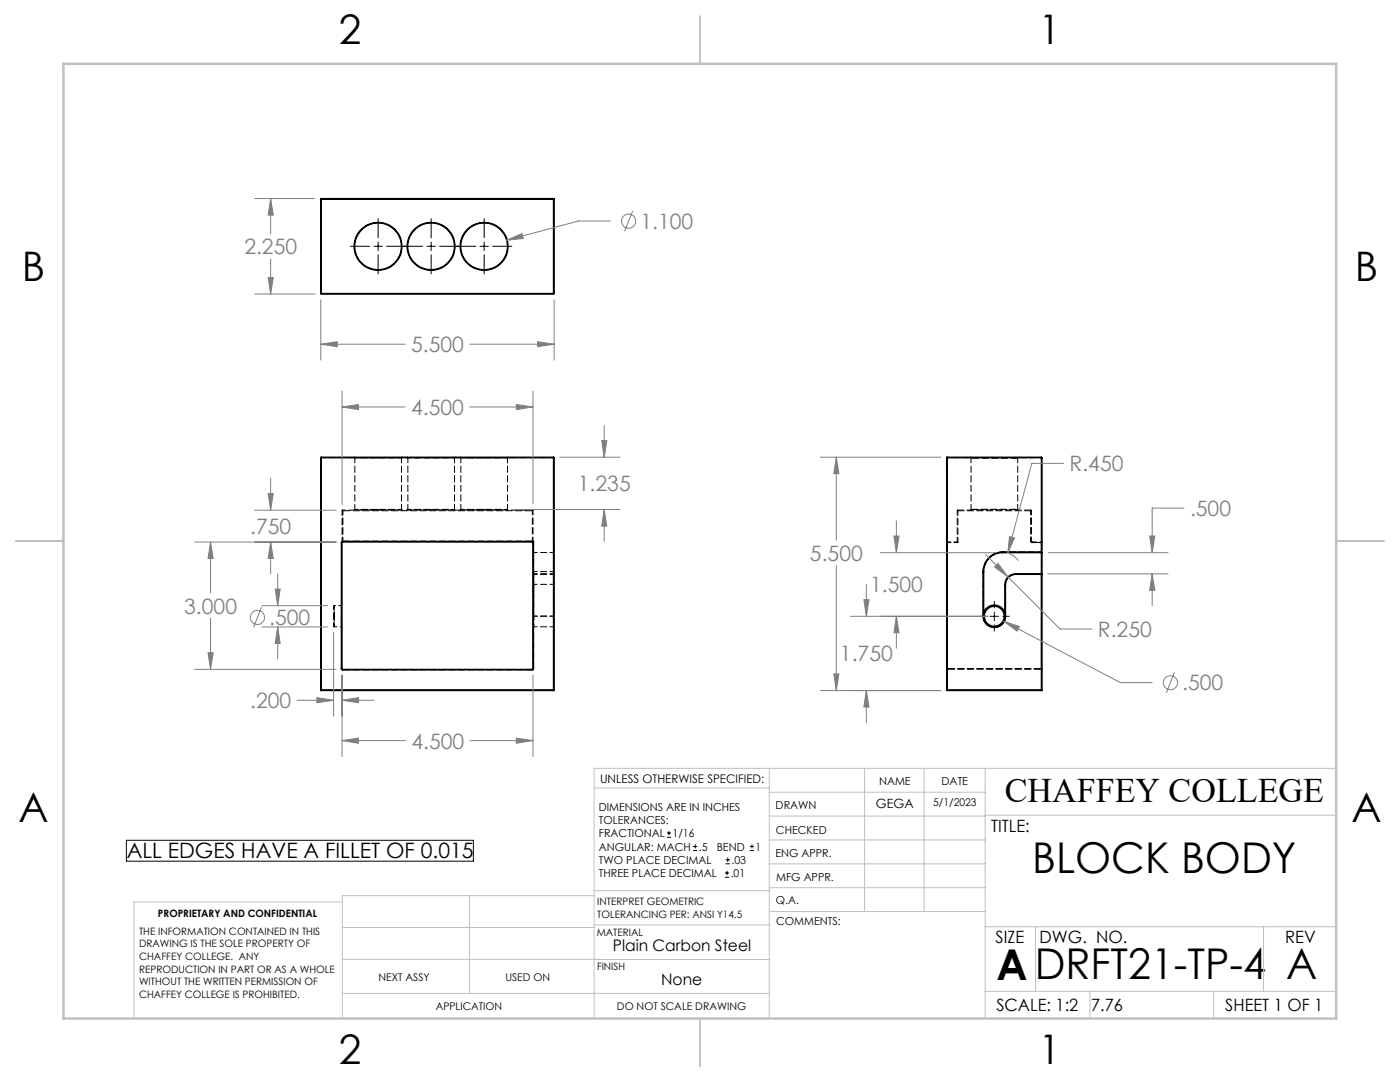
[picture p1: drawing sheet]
<svg xmlns="http://www.w3.org/2000/svg" width="279mm" height="216mm" viewBox="0 0 279 216" stroke-linecap="round" stroke-linejoin="round" font-family="sans-serif">
<g fill="none" stroke="#000" stroke-width=".25">
<path d="M64 39.6l.1 .2M64 39.6v19M64 39.6h46.5M64.1 39.8v18.8M64.1 39.8h46.4M110.5 39.8h.1M110.5 39.6v.2M110.5 39.6l.1 .2M110.5 39.8v18.8M110.6 39.8v18.8M64 58.6h.1M64 58.6l.1 .1"/>
<path d="M64.1 58.6v.1M64.1 58.6h46.4M64.1 58.7h46.4M110.5 58.6h.1M110.5 58.6v.1M110.6 58.6l-.1 .1M64 91.3h.1M64 91.3v46.5M64.1 91.2l-.1 .1M64.1 91.2v.1M64.1 91.3v46.4M64.1 91.3h46.4"/>
<path d="M64.1 91.2h46.4M110.5 91.3h.1M110.5 91.2v.1M110.5 91.2l.1 .1M110.5 91.3v46.4M110.6 91.3v46.4M188.9 91.3h.1M188.9 91.3v46.4M189 91.2v.1M189 91.2l-.1 .1M189 91.3h18.8M189 91.2h18.8"/>
<path d="M189 91.3v46.4M207.8 91.2v.1M207.8 91.2l.2 .1M207.8 91.3h.2M207.8 91.3v18.8M208 91.3v46.5M68.1 108.3h.2M68.1 108.3v25.1M68.3 108.3v25.1M68.4 108l-.3 .3M68.4 108v.2M68.4 108.2l-.1 .1"/>
<path d="M68.4 108h38.1M68.4 108.2h38M106.2 108.2l.2 .1M106.4 108.2v25.2M106.5 108l-.1 .2M106.5 108v25.4M196.2 114.1h.1M196.2 114.1v8.9M196.3 114.1v8.9M200.1 110.1v.2M200.1 110.1a3.9 3.9 0 0 0-3.9 4M200.1 110.3a3.8 3.8 0 0 0-3.8 3.8"/>
<path d="M200.1 110.1h7.7M200.6 116.6h.1M200.6 116.6v6.4M200.7 116.6v6.4M202.7 114.5v.1M202.7 114.6a2.05 2.05 0 0 0-2 2M202.7 114.5a2.05 2.05 0 0 0-2.1 2.1M202.7 114.5h5.1M202.7 114.6h5.1M207.8 114.5v.1M207.8 114.5l.2 .1h-.2M207.8 110.1l.2 .2h-7.9"/>
<path d="M207.8 110.3v4.2M207.8 114.6v23.1M64 137.8h46.5M64.1 137.7l-.1 .1M64.1 137.7h46.4M68.1 133.4l.3 .3M68.1 133.4h.2M68.3 133.4l.1 .2M68.4 133.6v.1M68.4 133.7h37.8M68.4 133.6h37.8M106.2 133.6v.1"/>
<path d="M106.4 133.4h.1M106.4 133.4l-.2 .2M106.5 133.4l-.3 .3M110.5 137.7h.1M110.5 137.7v.1M110.6 137.7l-.1 .1M188.9 137.7h.1M188.9 137.7l.1 .1M189 137.7v.1M189 137.7h18.8M189 137.8h19M196.2 123a2.24 2.24 0 0 0 2.2 2.2 2.24 2.24 0 0 0 2.3-2.2"/>
<path d="M196.2 123h.1M196.3 123a2.12 2.12 0 0 0 2.1 2.1 2.12 2.12 0 0 0 2.2-2.1M196.3 123a2.12 2.12 0 0 1 2.1-2.1 2.12 2.12 0 0 1 2.2 2.1M196.3 122.2a2.23 2.23 0 0 1 2.1-1.5 2.23 2.23 0 0 1 2.2 1.5M200.6 123h.1M207.8 137.7l.2 .1"/>
<circle cx="75.4" cy="49.1" r="4.7"/>
<circle cx="75.5" cy="49.2" r="4.8"/>
<circle cx="86" cy="49.1" r="4.7"/>
<circle cx="86" cy="49.2" r="4.8"/>
<circle cx="96.6" cy="49.1" r="4.7"/>
<circle cx="96.6" cy="49.2" r="4.8"/>
<circle cx="198.4" cy="123" r="1.99"/>
</g>
<path d="M110.5 91.3v19M189 91.3h19M106.4 101.8h-38M66.7 125.1h1.4M68.1 120.8h-1.4M207.8 133.4v-18.9" fill="none" stroke="#000" stroke-width=".2" stroke-dasharray="1.3 .6" stroke-dashoffset=".7"/>
<path d="M64 91.3h46.5M68.3 101.9v6.4M68.4 108.1v-6.3M106.4 101.8v6.3M106.5 116.6v6.4M191 101.8v6.3M191.2 101.9v6.4M110.5 123v-6.4M189 137.8v-46.5M200.7 123v-6.4" fill="none" stroke="#000" stroke-width=".2" stroke-dasharray="1.3 .6" stroke-dashoffset=".3"/>
<g fill="none" stroke="#000" stroke-width=".2" stroke-dasharray="1.3 .6">
<path d="M70.7 91.2l.1 .1M80.1 91.3l.2-.1M81.3 91.2l.1 .1M90.7 91.3l.1-.1M91.9 91.2l.1 .1M101.3 91.3l.1-.1M110.5 91.3v-.1M110.6 91.3h-.1M188.9 91.3h.1M189 91.2v.1M193.7 91.2l.1 .1M203.1 91.3l.1-.1"/>
<path d="M68.1 108.3l.3-.3M68.3 101.9h.1M68.3 108.3h-.2M68.4 101.8l-.1 .1M68.4 108h-.1M68.4 108v.1M68.4 101.8v.1M68.4 108.1v-.1M70.8 101.7l-.1 .1M80.3 101.8l-.2-.1M81.4 101.7l-.1 .1M90.8 101.8l-.1-.1"/>
<path d="M92 101.7l-.1 .1M101.4 101.8l-.1-.1M106.2 108v.1M106.2 108.1v-.1M106.2 108l.3 .3M106.4 101.8l-.2 .1M106.4 108h-.2M106.4 114.6h.1M106.4 108.3h.1M106.5 114.1h-.1M106.5 110.3l-.1-.2M106.5 116.6h-.1"/>
<path d="M106.5 114.5l-.1 .1M106.5 114.5v.1M110.5 114.1h.1M110.5 110.3l.1-.2M110.5 114.1v8.9M110.5 114.5l.1 .1M110.5 116.6h.1M110.5 114.5v.1M110.6 114.6h-.1M189 108.1l-.1-.1M189 108.1v.2M189 108.3h-.1"/>
<path d="M191 101.8l.2 .1M191 108.1l.2 .2M193.8 101.7l-.1 .1M196.2 114.1v8.9M196.3 114.1h-.1M200.1 110.3v-.2M200.6 116.6h.1M200.7 116.6a1.99 1.99 0 0 1 2-2M202.7 114.5v.1M202.7 114.6h5.1M203.2 101.8l-.1-.1M205.7 108h.2"/>
<path d="M205.7 101.8l.2 .1M205.7 101.8h-14.7M205.7 101.9h.2M205.7 101.8v.1M205.7 108l.3 .3M205.7 101.9h-14.5M205.9 108l.1 .1M205.9 108h-.2M206 108.3v-.2M206 108.3l-.3-.3M206 108.1v.2M207.8 108.3v-.2"/>
<path d="M207.8 108.3h.2M207.8 108.1l.2-.1M207.8 114.5v.1M207.8 114.6h.2M207.8 108.1v.2M66.6 124.9l.1 .2M66.7 120.8l-.1 .2M68.1 125.1l.2 .1M68.3 133.4h-.2M68.3 120.7l-.2 .1M68.4 133.5v.2M68.4 133.7l-.3-.3"/>
<path d="M106.2 133.5v.2M106.4 133.4h.1M106.4 125.2l.1-.1M106.5 123h-.1M106.5 123v-8.9M106.5 133.4l-.3 .3M110.5 123h.1M110.5 125.1l.1 .1M188.9 133.7l.1-.2M188.9 133.4h.1M189 133.5v-.1M189 133.4v.1"/>
<path d="M189 133.4h-.1M196.2 123a2.24 2.24 0 0 0 2.2 2.2 2.24 2.24 0 0 0 2.3-2.2M196.3 123h-.1M200.6 123h.1M207.8 133.5v-.1M207.8 133.5l.2 .2M207.8 133.4h.2M207.8 133.4v.1"/>
</g>
<path d="M75.5 91.3h-4.7h9.3h-4.6M86.1 91.3h-4.7h9.3h-4.6M96.6 91.3h-4.6h9.3h-4.7M203.1 91.3h-9.3h9.3M75.5 101.7h-4.7h9.3h-4.6M86.1 101.7h-4.7h9.3h-4.6M96.6 101.7h-4.6h9.3h-4.7M193.8 101.7h9.3h-9.3" fill="none" stroke="#000" stroke-width=".2" stroke-dasharray="1.3 .6" stroke-dashoffset="-.1"/>
<path d="M68.1 108.3v25.1M68.4 101.9v6.1M106.2 108v-6.1M189 108.3v25.1M200.1 110.1a3.9 3.9 0 0 0-3.9 4M205.7 101.8v6.2M205.7 108v-6.1M205.9 108v-6.1M106.5 123v2.1v-2.1M110.5 123v2.1v-2.1M189 133.4v-25.3M200.6 122.2l.1 .8" fill="none" stroke="#000" stroke-width=".2" stroke-dasharray="1.3 .6" stroke-dashoffset=".4"/>
<g fill="none" stroke="#000" stroke-width=".2" stroke-dasharray="1.3 .6" stroke-dashoffset=".6">
<path d="M106.5 114.1v-3.8M106.5 110.3h4M106.5 114.1h4M106.5 116.6h4M106.5 114.5h4M106.5 114.6h4M106.5 110.3v-2M110.5 110.3v3.8M189 108.1h2M207.8 110.1h-7.7M207.8 110.3v-2M66.6 121v3.9"/>
<path d="M106.5 125.1h4M110.5 123h-4"/>
</g>
<path d="M70.8 91.3v10.4M81.4 91.3v10.4M92 91.3v10.4M193.8 91.3v10.4M80.1 101.7v-10.4M90.7 101.7v-10.4M101.3 101.7v-10.4M203.1 101.7v-10.4M66.7 123v2.1v-4.3v2.2M68.1 123v-2.2v4.3v-2.1" fill="none" stroke="#000" stroke-width=".2" stroke-dasharray="1.3 .6" stroke-dashoffset=".2"/>
<path d="M106.5 114.5v2.1M110.5 116.6v-2.1M110.5 114.6v23.2M191.2 108.3h-2.2M200.7 123a2.24 2.24 0 0 1-2.6 2.2 2.24 2.24 0 0 1-1.8-3" fill="none" stroke="#000" stroke-width=".2" stroke-dasharray="1.3 .6" stroke-dashoffset=".5"/>
<path d="M68.4 108h37.8M106.2 101.9h-37.8M106.2 108h-37.8M207.8 114.6v18.8M68.4 133.7h37.8M106.5 133.4v-18.8M189 133.5h18.8M189 133.4h18.8M207.8 133.4h-18.8" fill="none" stroke="#000" stroke-width=".2" stroke-dasharray="1.3 .6" stroke-dashoffset="-.2"/>
<path d="M206 108.3h1.8M207.8 108.3v1.8M207.8 108.1h-1.8M207.8 108.3h-1.8" fill="none" stroke="#000" stroke-width=".2" stroke-dasharray="1.3 .6" stroke-dashoffset=".9"/>
<g fill="none" stroke="#808080" stroke-width=".2">
<path d="M50.8 39.6h12M54 39.6v7M54 39.6l.5 3.3h-1zM50.8 58.7h12.1M53.5 55.4h1l-.5 3.3zM54 51.7v7M64 59.8v12.1M101.1 47.9l3.1-1.3 .2 1zM110.6 59.8v12.1M121.8 44.1h-6.3l-14.4 3.8M126.3 42.1l-1.7 4M64 68.7h16.9"/>
<path d="M64 68.7l3.3-.5v1zM68.3 78v22.6M93.8 68.7h16.8M106.4 78v22.5M107.3 68.2l3.3 .5-3.3 .5zM53.5 98.5h1l-.5 3.3zM54 95.5v6.3M68.3 81.2h12.6M68.3 81.2l3.2-.5v1zM93.8 81.2h12.6M103 80.7l3.4 .5-3.4 .5zM111.7 91.2h12.1"/>
<path d="M120.1 87.9h1l-.5 3.3zM120.6 84.9v6.3M163.7 91.2h24M166.9 91.2v16.6M166.9 91.2l.5 3.3h-1zM212.3 92.5h-6.4l-4.8 17.9M38.8 108.2h28.3M42 108.2v10.1M42 108.2l.5 3.2h-1zM50.8 101.8h16.3M54 108.2v6.3M54 108.2l.5 3.2h-1z"/>
<path d="M54.9 117.5h1l-.5 3.4zM55.4 114.5v6.4M102.6 101.7h21.2M120.6 101.7l.5 3.3h-1zM120.6 101.7v6.3M166.9 112.9v24.9M172.4 119.7h1l-.5 3.3zM172.9 116.6v6.4M175.7 110.3h23.2M178.4 107h1l-.5 3.3zM178.9 103.9v6.4M196.7 110.6l14.9 14.9h6.3"/>
<path d="M198.5 113.1l.7-.7 2 2.7zM201.3 110.5a4.1 4.1 0 0 1 1.9 1.4M201.5 107.1l1 .3-1.4 3zM209.1 114.5h24M209.2 110.3h23.9M229.4 107h1.1l-.6 3.3zM229.9 114.5v6.4M229.9 114.5l.6 3.3h-1.1zM236.3 101.4h-6.4v8.9M38.8 133.6h28.3M41.5 130.2h1l-.5 3.4zM42 123.4v10.2"/>
<path d="M52.2 121.2l-1.6 4M52.2 125.1h13.2M52.2 120.9h13.2M55.4 125.1v6.3M55.4 125.1l.5 3.3h-1zM59.3 139.7h7.3M63.3 139.2l3.3 .5-3.3 .5zM66.6 126.2v16.7M68.3 134.7v16.3M68.3 139.7h6.3M68.3 139.7l3.2-.5v1zM106.4 134.7v16.3"/>
<path d="M163.7 137.8h24M166.4 134.5h1l-.5 3.3zM169.7 123h27.5M172.9 137.8v6.3M172.9 137.8l.5 3.3h-1zM178.9 123v6.3M178.9 123l.5 3.3h-1zM200.3 124l23.3 12.2h6.3M200.3 124l3.1 1-.4 .9zM234.4 134.2l-1.6 4.1M68.3 147.8h12.6M68.3 147.8l3.2-.5v1z"/>
<path d="M93.8 147.8h12.6M103 147.3l3.4 .5-3.4 .5z"/>
<circle cx="125.5" cy="44.2" r="1.41"/>
<circle cx="51.4" cy="123.2" r="1.4"/>
<circle cx="233.6" cy="136.2" r="1.41"/>
</g>
<g fill="none" stroke="#000" stroke-width=".2">
<path d="M70 49.1h3.8M74.6 49.1h1.7M75.5 43.6v3.8M75.5 48.3v1.7M75.5 50.8v3.8M77.2 49.1h7.1M85.2 49.1h1.7M86 43.6v3.8M86 48.3v1.7M86 50.8v3.8M87.7 49.1h7.2M95.8 49.1h1.7"/>
<path d="M96.6 43.6v3.8M96.6 48.3v1.7M96.6 50.8v3.8M98.3 49.1h3.8M195.5 123h1.2M197.6 123h1.7M198.4 120v1.3M198.4 122.1v1.7M198.4 124.7v1.2M200.1 123h1.3M25.2 167.7h69.3v4.1h-69.3zM133.1 167.1h.8"/>
<path d="M133.1 166.2h.8M133.5 165.8v.9M138.3 169.7h.8M138.3 168.9h.8M138.7 168.5v.8M144.7 175h.8M144.7 174.2h.8M144.8 172.4h.9M144.8 171.6h.9M145.1 173.8v.8M145.2 171.1v.9M149.6 169.7h.9"/>
<path d="M149.6 168.9h.9M150.1 168.5v.8"/>
</g>
<g fill="none" stroke="#c0c0c0" stroke-width=".2">
<path d="M118.6 157.2h34.9M153.5 153.3v49.9M153.5 158.1h43.1M172.5 153.3v28.6M184.4 153.3v28.6M196.6 153.3v49.9M266.7 153.3h-148.1v49.9M68.3 180h-41.6v23.2M93.7 178.7v19.5M118.6 178.7h-50.3v24.5M118.6 177.7h35M153.5 167.6h43.1"/>
<path d="M153.5 162.8h43.1M153.5 172.4h43.1M153.5 177.1h43.1M196.6 162.7h70.1M68.3 198.2h85.2M68.3 191.4l85.2 .1M68.3 185.1h50.3M118.6 184.6h35M153.6 181.9h43M196.6 197.8h70.1M196.6 184.9h70.1M206.7 184.9v12.9"/>
<path d="M217.5 197.8v5.4M242.2 197.8v5.4M252.2 184.9v12.9"/>
</g>
<path d="M139.7 3.2v9.5M3.1 107.9h9.6M266.7 107.9h9.5M139.7 203.2v9.6" fill="none" stroke="#c0c0c0" stroke-width=".25"/>
<path d="M12.7 12.7h254v190.5h-254z" fill="none" stroke="#c0c0c0" stroke-width=".5"/>
<path d="M54 108.2l.5 3.2h-1zM53.5 98.5h1l-.5 3.3zM55.4 125.1l.5 3.3h-1zM54.9 117.5h1l-.5 3.4zM68.3 147.8l3.2-.5v1zM103 147.3l3.4 .5-3.4 .5zM63.3 139.2l3.3 .5-3.3 .5zM68.3 139.7l3.2-.5v1zM41.5 130.2h1l-.5 3.4zM42 108.2l.5 3.2h-1zM68.3 81.2l3.2-.5v1zM103 80.7l3.4 .5-3.4 .5zM120.1 87.9h1l-.5 3.3zM120.6 101.7l.5 3.3h-1zM64 68.7l3.3-.5v1zM107.3 68.2l3.3 .5-3.3 .5zM54 39.6l.5 3.3h-1zM53.5 55.4h1l-.5 3.3zM101.1 47.9l3.3-.3-.2-1zM166.4 134.5h1l-.5 3.3zM166.9 91.2l.5 3.3h-1zM200.3 124l2.7 1.9 .4-.9zM229.4 107h1.1l-.6 3.3zM229.9 114.5l.6 3.3h-1.1zM201.5 107.1l-.4 3.3 1.4-3zM199.2 112.4l-.7 .7 2.7 2zM172.9 137.8l.5 3.3h-1zM172.4 119.7h1l-.5 3.3zM178.9 123l.5 3.3h-1zM178.4 107h1l-.5 3.3z" fill="#808080"/>
<g font-size="8.5">
<text x="206" y="174.2">BLOCK BODY</text>
<text x="198.9" y="195.5">ADRFT21-TP-4</text>
<text x="256.7" y="195.4">A</text>
</g>
<g font-size="8.1">
<text x="67.6" y="8.9">2</text>
<text x="207.3" y="8.9">1</text>
<text x="4.4" y="56.1">B</text>
<text x="270.4" y="56.1">B</text>
<text x="3.7" y="164.1">A</text>
<text x="269.7" y="164.1">A</text>
<text x="67.6" y="212.4">2</text>
<text x="207.3" y="212.4">1</text>
</g>
<text font-size="6.9" x="200.5" y="160.1">CHAFFEY COLLEGE</text>
<g font-size="4.2" fill="#808080">
<text x="127.8" y="45.7">1.100</text>
<text x="48.8" y="50.7">2.250</text>
<text x="82" y="70.3">5.500</text>
<text x="82" y="82.8">4.500</text>
<text x="213.4" y="94.1">R.450</text>
<text x="115.3" y="98">1.235</text>
<text x="49.9" y="106.6">.750</text>
<text x="237.5" y="103">.500</text>
<text x="161.6" y="111.9">5.500</text>
<text x="173.6" y="118.2">1.500</text>
<text x="36.8" y="122.4">3.000</text>
<text x="53.7" y="124.7">.500</text>
<text x="167.6" y="132">1.750</text>
<text x="219.1" y="127.1">R.250</text>
<text x="235.9" y="137.8">.500</text>
<text x="49.9" y="141.3">.200</text>
<text x="82.1" y="149.4">4.500</text>
</g>
<text font-size="4.2" x="25.3" y="171.2">ALL EDGES HAVE A FILLET OF 0.015</text>
<g font-size="3.4">
<text x="197.8" y="166">TITLE:</text>
<text x="198.7" y="188.1">SIZE</text>
<text x="207.5" y="188.1">DWG. NO.</text>
<text x="256.5" y="188.2">REV</text>
<text x="198.8" y="201.7">SCALE: 1:2</text>
<text x="217.7" y="201.8">7.76</text>
<text x="244.5" y="201.7">SHEET 1 OF 1</text>
</g>
<g font-size="3.2">
<text x="122.3" y="189.8">Plain Carbon Steel</text>
<text x="132" y="196.6">None</text>
</g>
<text font-size="2.5" x="174.8" y="161.3">GEGA</text>
<text font-size="2.4" x="119.8" y="156.2">UNLESS OTHERWISE SPECIFIED:</text>
<g font-size="2.2">
<text x="119.5" y="161.8">DIMENSIONS ARE IN INCHES</text>
<text x="154.8" y="161.4">DRAWN</text>
<text x="175.4" y="156.6">NAME</text>
<text x="187.9" y="156.7">DATE</text>
<text x="119.5" y="164.4">TOLERANCES:</text>
<text x="119.5" y="167.1">FRACTIONAL</text>
<text x="134.2" y="167.1">1/16</text>
<text x="154.9" y="166.3">CHECKED</text>
<text x="119.5" y="172.4">TWO PLACE DECIMAL</text>
<text x="119.5" y="169.7">ANGULAR: MACH</text>
<text x="139.5" y="169.7">.5</text>
<text x="143" y="169.7">BEND</text>
<text x="146" y="172.4">.03</text>
<text x="150.8" y="169.7">1</text>
<text x="154.8" y="171">ENG APPR.</text>
<text x="119.5" y="175">THREE PLACE DECIMAL</text>
<text x="145.8" y="175">.01</text>
<text x="154.9" y="175.7">MFG APPR.</text>
<text x="154.9" y="180.4">Q.A.</text>
<text x="154.9" y="184.6">COMMENTS:</text>
</g>
<g font-size="2.1">
<text x="186.2" y="160.7">5/1/2023</text>
<text x="75.5" y="195.7">NEXT ASSY</text>
<text x="100.9" y="195.7">USED ON</text>
<text x="86.9" y="201.5">APPLICATION</text>
<text x="123.1" y="201.6">DO NOT SCALE DRAWING</text>
</g>
<g font-size="2">
<text x="31.5" y="182.9">PROPRIETARY AND CONFIDENTIAL</text>
<text x="119.2" y="180.6">INTERPRET GEOMETRIC</text>
<text x="119.2" y="183.1">TOLERANCING PER: ANSI Y14.5</text>
<text x="27.8" y="186.5">THE INFORMATION CONTAINED IN THIS</text>
<text x="27.8" y="189">DRAWING IS THE SOLE PROPERTY OF</text>
<text x="27.8" y="191.6">CHAFFEY COLLEGE. ANY</text>
<text x="119.1" y="186.7">MATERIAL</text>
<text x="27.8" y="194.1">REPRODUCTION IN PART OR AS A WHOLE</text>
<text x="27.8" y="196.6">WITHOUT THE WRITTEN PERMISSION OF</text>
<text x="119.1" y="193.5">FINISH</text>
<text x="27.8" y="199.1">CHAFFEY COLLEGE IS PROHIBITED.</text>
</g>
</svg>
